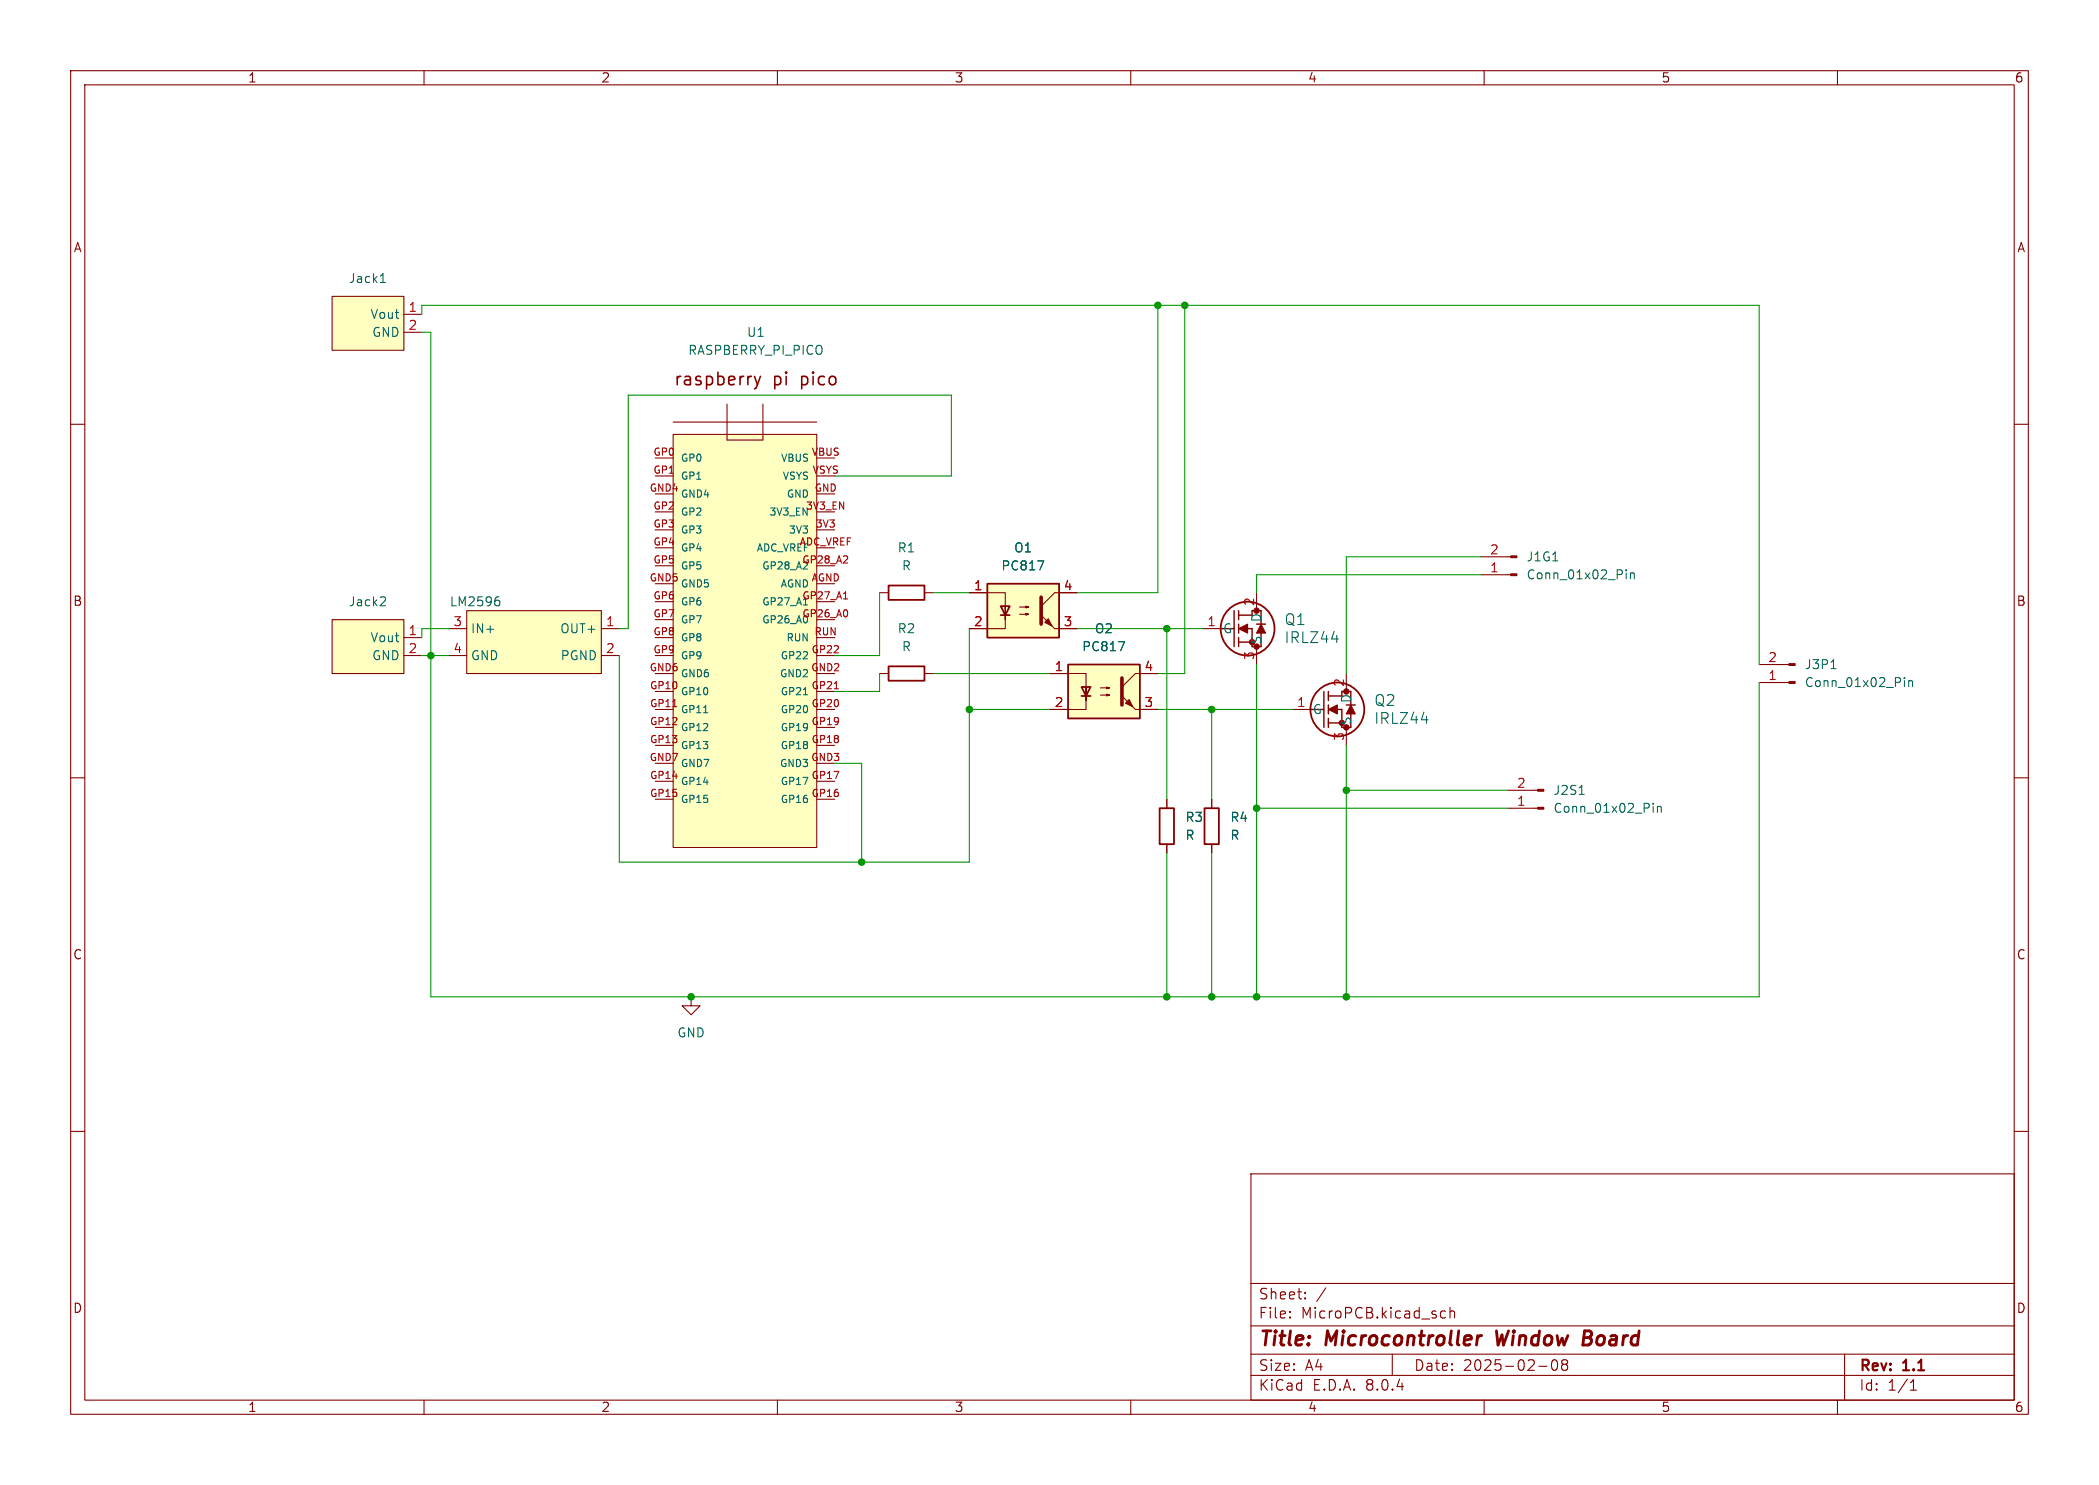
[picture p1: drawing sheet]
<svg xmlns="http://www.w3.org/2000/svg" width="297mm" height="210mm" viewBox="0 0 297 210" stroke-linecap="round" stroke-linejoin="round" font-family="sans-serif">
<g fill="none" stroke="#840000" stroke-width=".15">
<path d="M10 10h277v190h-277zM12 12h273v186h-273zM60 10v2M110 10v2M160 10v2M210 10v2M260 10v2M10 60h2M285 60h2M10 110h2M285 110h2M10 160h2"/>
<path d="M285 160h2M177 166h108v32h-108zM60 198v2M110 198v2M160 198v2M177 194.5h108M177 191.5h108M177 187.5h108M177 181.5h108M182.5 186.3h.1l-.1 .1M182.5 186.3v.1M182.5 185.5v.1"/>
<path d="M182.5 185.5h.1l-.1 .1M184.7 183.6v.1M184.7 183.6h-.1l.1 .1M184.7 182.8v.1M184.7 182.8h-.1l.1 .1M187.6 182.1l-1.3 2M197 191.5v3M203.9 186.3l.2 .1 .4-.1M204.5 185.5l-.4-.1-.2 .1M205.2 185.5a.37 .37 0 0 1 .6 .1v.8M205.2 184.9v1.5M210 198v2"/>
<path d="M217.7 193.2h1.2M219.7 192.4a.36 .36 0 0 1 .3-.1 .36 .36 0 0 1 .3 .3 .77 .77 0 0 1-.4 1.2 .91 .91 0 0 1-.2-1.4zM221.2 192.9h-.1a.31 .31 0 0 1-.1-.4 .31 .31 0 0 1 .2-.2l.5 .1a.31 .31 0 0 1 .1 .3 .31 .31 0 0 1-.3 .2M221.2 192.9l-.2 .3v.3l.2 .3 .5-.1 .1-.2-.1-.4-.2-.2M221.2 192.9h.3M260 198v2M261 191.5v6.5M270.3 196.6h.9M270.3 195.5l.4-.4v1.5"/>
</g>
<path d="M209.7 188.9l-.5 .2M211.7 188.2l.3 2 .5-1.4M224.1 189.2h.7M224.2 188.2h.7M224.8 189.2l.2 .1M224.9 190.1l-.2 .1h-.7M225 189.1l-.2 .1" fill="none" stroke="#840000" stroke-width=".4"/>
<path d="M66 86.4h19.1v8.9h-19.1z" fill="#ffffc2"/>
<path d="M63.5 88.9h2.5M63.5 92.7h2.5M66 86.4h19.1v8.9h-19.1zM85.1 88.9h2.5M85.1 92.7h2.5" fill="none" stroke="#840000" stroke-width=".15"/>
<path d="M70.4 84.4h.2M70.5 84.9l.2 .2v.3l-.2 .3" fill="none" stroke="#006464" stroke-width=".15"/>
<path d="M139.7 82.6h10.2v7.6h-10.2z" fill="#ffffc2"/>
<path d="M139.7 82.6h10.2v7.6h-10.2zM141.6 85.7h1.3l-.7 1.3zM141.6 87h1.3" fill="none" stroke="#840000" stroke-width=".25"/>
<path d="M137.2 83.8h5v3.8v-1.9M142.2 87v1.9h-5M144.3 86.9h1.2l-.3 .1v-.3l.3 .2M144.3 85.9h1.2l-.3 .1v-.3l.3 .2M149.2 88.9h3.2M152.4 83.8h-3.2l-1.9 1.9" fill="none" stroke="#840000" stroke-width=".15"/>
<g fill="#840000" stroke="#840000" stroke-width=".15">
<path d="M147.3 87l1.9 1.9z"/>
<path d="M147.8 88l.5-.5 .5 1z"/>
</g>
<path d="M147.3 84.5v3.8" fill="none" stroke="#840000" stroke-width=".51"/>
<path d="M146.8 79.3h.9l-.6 1.3" fill="none" stroke="#006464" stroke-width=".15"/>
<path d="M95.2 61.4h20.4v58.5h-20.4z" fill="#ffffc2"/>
<g fill="none" stroke="#840000" stroke-width=".15">
<path d="M95.2 59.7h20.4M102.9 57.2v5h5v-5M92.7 74.9h2.5M92.7 72.4h2.5M92.7 77.5h2.5M92.7 69.9h2.5M92.7 64.8h2.5M92.7 67.3h2.5M95.2 61.4h20.4v58.5h-20.4zM115.6 74.9h2.5M115.6 72.4h2.5M115.6 77.5h2.5"/>
<path d="M115.6 69.9h2.5M115.6 64.8h2.5M115.6 67.3h2.5M92.7 82.6h2.5M92.7 95.3h2.5M92.7 97.8h2.5M92.7 92.7h2.5M92.7 87.6h2.5M92.7 85.1h2.5M92.7 80h2.5M92.7 90.2h2.5M115.6 82.6h2.5"/>
<path d="M115.6 95.3h2.5M115.6 97.8h2.5M115.6 92.7h2.5M115.6 87.6h2.5M115.6 85.1h2.5M115.6 80h2.5M115.6 90.2h2.5M124.5 95.3h1.2M124.5 83.8h1.2M130.8 95.3h1.3M130.8 83.8h1.3M92.7 108h2.5"/>
<path d="M92.7 100.3h2.5M92.7 102.9h2.5M92.7 105.4h2.5M92.7 110.5h2.5M92.7 113h2.5M115.6 108h2.5M115.6 100.3h2.5M115.6 102.9h2.5M115.6 105.4h2.5M115.6 110.5h2.5M115.6 113h2.5"/>
</g>
<path d="M106.8 53.2l.4 1.2M107.2 54.4l-.2 .4-.2 .2M107.6 53.2l-.4 1.2" fill="none" stroke="#840000" stroke-width=".22"/>
<path d="M113.7 98.3h.6M113.7 85.6h.6M99.6 100.8h.5" fill="none" stroke="#006464" stroke-width=".15"/>
<path d="M95.2 99.9h.6M118 97.4h.6M119.4 84.7h.5" fill="none" stroke="#a90000" stroke-width=".15"/>
<path d="M125.7 94.2h5.1v2.1h-5.1zM125.7 82.8h5.1v2h-5.1z" fill="none" stroke="#840000" stroke-width=".25"/>
<path d="M47 41.9h10.1v7.6h-10.1z" fill="#ffffc2"/>
<path d="M47 41.9h10.1v7.6h-10.1zM57.1 44.5h2.6M57.1 47h2.6" fill="none" stroke="#840000" stroke-width=".15"/>
<path d="M53.8 39.9h.7M54.1 38.9l.1-.2v1.2" fill="none" stroke="#006464" stroke-width=".15"/>
<path d="M47 87.6h10.1v7.7h-10.1z" fill="#ffffc2"/>
<path d="M47 87.6h10.1v7.7h-10.1zM57.1 90.2h2.6M57.1 92.7h2.6M190.5 95.3v2.5M182.9 100.3h2.5M190.5 102.9v2.5" fill="none" stroke="#840000" stroke-width=".15"/>
<path d="M54.3 84.4l.2 .2v.3l-.7 .8h.7M201.1 101.8h1" fill="none" stroke="#006464" stroke-width=".15"/>
<path d="M187.3 97.8v5.1M188 97.8v1.3M188 99.7v1.3M188 98.4h1.9M188 101.6v1.3M188 102.2h1.9M189.2 100.3h.7v2.6" fill="none" stroke="#840000" stroke-width=".2"/>
<g fill="#840000" stroke="#840000" stroke-width=".15">
<path d="M188 100.3l1.2-.6v1.3z"/>
<path d="M191.1 99.7l.7 1.3h-1.3z"/>
</g>
<circle cx="189.2" cy="100.3" r="3.8" fill="none" stroke="#840000" stroke-width=".25"/>
<g fill="#840000" stroke="#840000" stroke-width=".14">
<circle cx="190.5" cy="102.9" r=".38"/>
<circle cx="190.5" cy="97.8" r=".38"/>
</g>
<path d="M151.1 94h10.2v7.6h-10.2z" fill="#ffffc2"/>
<g fill="none" stroke="#840000" stroke-width=".25">
<path d="M151.1 94h10.2v7.6h-10.2zM153 97.2h1.3l-.6 1.2zM153 98.4h1.3M164.1 114.3h2v5.1h-2zM170.4 114.3h2.1v5.1h-2.1z"/>
<circle cx="176.5" cy="88.9" r="3.8"/>
</g>
<g fill="none" stroke="#840000" stroke-width=".15">
<path d="M209.5 78.7h4.3M137.2 88.9h2.5M137.2 83.8h2.5M148.6 95.3h5.1v3.8v-1.9M149.9 88.9h2.5M149.9 83.8h2.5M153.7 98.4v1.9h-5.1M155.7 98.3h1.3l-.4 .1v-.2l.4 .1M155.7 97.3h1.3l-.4 .1v-.2l.4 .1M163.8 95.3h-3.1l-2 1.9M170.2 88.9h2.5M177.8 83.8v2.6"/>
<path d="M177.8 91.4v2.6M209.5 81.3h4.3M248.9 94h4.2M248.9 96.5h4.2M160.7 100.3h3.1M165.1 113v1.3M165.1 119.4v1.3M171.4 113v1.3M171.4 119.4v1.3M213.4 111.8h4.2M213.4 114.3h4.2M97.8 141v1.2h1.3l-1.3 1.3-1.3-1.3h1.3"/>
</g>
<g fill="#840000" stroke="#840000" stroke-width=".15">
<path d="M158.7 98.4l2 1.9z"/>
<path d="M159.3 99.4l.5-.5 .5 1z"/>
<path d="M175.3 88.9l1.2-.6v1.2z"/>
<path d="M178.4 88.3l.7 1.2h-1.3z"/>
<path d="M213.8 78.6h.8v.3h-.8z"/>
<path d="M213.8 81.2h.8v.2h-.8z"/>
<path d="M217.6 111.6h.8v.3h-.8z"/>
<path d="M217.6 114.2h.8v.2h-.8z"/>
<path d="M253.1 93.9h.9v.2h-.9z"/>
<path d="M253.1 96.4h.9v.2h-.9z"/>
</g>
<path d="M158.7 95.9v3.8" fill="none" stroke="#840000" stroke-width=".51"/>
<g fill="none" stroke="#006464" stroke-width=".15">
<path d="M146.8 79.3h.9l-.6 1.3M219.7 79.3h.7M158.3 90.7h.8l-.5 1.3M188.4 90.4h1M230.1 80.6v.1M230.1 81v.9M230.7 81v.9M230.7 81.1l.2-.1 .3 .1 .1 .8M259.1 94.6h.7M269.5 95.8v.2M269.5 96.3v.8M270.1 96.3v.8"/>
<path d="M270.1 96.4l.2-.1h.3v.8M223.4 112.3h.8M233.9 113.6v.1M233.9 114v.9M234.5 114v.9M234.5 114.2l.2-.2 .3 .1 .1 .8"/>
</g>
<path d="M174.6 86.4v5M175.3 86.4v1.2M175.3 88.3v1.2M175.3 90.2v1.2M175.3 90.8h1.9M175.3 87h1.9M176.5 88.9h.7v2.5" fill="none" stroke="#840000" stroke-width=".2"/>
<g fill="#840000" stroke="#840000" stroke-width=".14">
<circle cx="177.8" cy="91.4" r=".38"/>
<circle cx="177.8" cy="86.4" r=".38"/>
</g>
<g fill="none" stroke="#009600" stroke-width=".15">
<path d="M59.7 44.5v-1.3h189.2v50.8M59.7 47h1.3v94h187.9v-44.5M163.8 43.2v40.6h-11.4M167.6 43.2v52.1h-3.8M118.1 67.3h16.5v-11.4h-45.7v33h-1.3M209.5 78.7h-19v16.6M59.7 92.7h3.8M63.5 88.9h-3.8v1.3M124.5 83.8v8.9h-6.4M124.5 95.3v2.5h-6.4M132.1 83.8h5.1M132.1 95.3h16.5"/>
<path d="M137.2 88.9v33h-49.6v-29.2M152.4 88.9h17.8M165.1 88.9v24.1M177.8 94v47M209.5 81.3h-31.7v2.5M118.1 108h3.8v13.9M137.2 100.3h11.4M163.8 100.3h19.1M171.4 100.3v12.7M177.8 114.3h35.6M190.5 105.4v35.6M190.5 111.8h22.9"/>
<path d="M165.1 120.7v20.3M171.4 120.7v20.3"/>
</g>
<g fill="#009600" stroke="#009600" stroke-width=".15">
<circle cx="61" cy="92.7" r=".46"/>
<circle cx="163.8" cy="43.2" r=".46"/>
<circle cx="167.6" cy="43.2" r=".46"/>
<circle cx="165.1" cy="88.9" r=".46"/>
<circle cx="190.5" cy="111.8" r=".46"/>
<circle cx="177.8" cy="141" r=".46"/>
<circle cx="190.5" cy="141" r=".46"/>
<circle cx="171.4" cy="100.3" r=".46"/>
<circle cx="177.8" cy="114.3" r=".46"/>
<circle cx="121.9" cy="121.9" r=".46"/>
<circle cx="165.1" cy="141" r=".46"/>
<circle cx="97.8" cy="141" r=".46"/>
<circle cx="137.2" cy="100.3" r=".46"/>
<circle cx="171.4" cy="141" r=".46"/>
</g>
<g font-size="2.8" fill="#840000">
<text x="178" y="190.9">Title:</text>
<text x="187.7" y="190.9">Microcontroller</text>
<text x="212.6" y="190.9">Window</text>
<text x="225.6" y="190.9">Board</text>
</g>
<g font-size="2.5" fill="#840000">
<text x="95.2" y="54.8">raspberry</text>
<text x="109.4" y="54.8">pi</text>
<text x="113.5" y="54.8">pico</text>
</g>
<g font-size="2.1" fill="#006464">
<text x="181.7" y="88.6">Q1</text>
<text x="181.7" y="91.2">IRLZ44</text>
<text x="194.4" y="100.1">Q2</text>
<text x="194.4" y="102.6">IRLZ44</text>
</g>
<g font-size="2.1" fill="#840000">
<text x="178" y="184">Sheet:</text>
<text x="178" y="186.7">File:</text>
<text x="184.1" y="186.7">MicroPCB.kicad_sch</text>
<text x="178" y="196.9">KiCad</text>
<text x="178" y="194.1">Size:</text>
<text x="184.7" y="194.1">A4</text>
<text x="185.7" y="196.9">E.D.A.</text>
<text x="193.3" y="196.9">8.0.4</text>
<text x="200" y="194.1">Date:</text>
<text x="207" y="194.1">2025-02-08</text>
<text x="263" y="194.3">Rev:</text>
<text x="263" y="196.9">Id:</text>
<text x="267.1" y="196.9">1/1</text>
<text x="269.4" y="194.3">1.1</text>
</g>
<g font-size="1.8" fill="#840000">
<text x="35" y="11.9">1</text>
<text x="85" y="11.9">2</text>
<text x="135" y="11.9">3</text>
<text x="185" y="11.9">4</text>
<text x="235" y="11.9">5</text>
<text x="285" y="11.9">6</text>
<text x="10.3" y="35.9">A</text>
<text x="285.3" y="35.9">A</text>
<text x="10.3" y="85.9">B</text>
<text x="285.3" y="85.9">B</text>
<text x="10.3" y="135.9">C</text>
<text x="285.3" y="135.9">C</text>
<text x="10.3" y="185.9">D</text>
<text x="285.3" y="185.9">D</text>
<text x="35" y="199.9">1</text>
<text x="85" y="199.9">2</text>
<text x="135" y="199.9">3</text>
<text x="185" y="199.9">4</text>
<text x="235" y="199.9">5</text>
<text x="285" y="199.9">6</text>
</g>
<g font-size="1.8" fill="#006464">
<text x="49.2" y="40.2">Jack1</text>
<text x="52.3" y="45.3">Vout</text>
<text x="52.6" y="47.9">GND</text>
<text x="105.6" y="47.9">U1</text>
<text x="97.3" y="50.4">RASPBERRY_PI_PICO</text>
<text x="126.9" y="78.3">R1</text>
<text x="127.5" y="80.9">R</text>
<text x="141.6" y="80.9">PC817</text>
<text x="143.4" y="78.3">O1</text>
<text x="215.9" y="82.1">Conn_01x02_Pin</text>
<text x="215.9" y="79.6">J1G1</text>
<text x="49.2" y="86">Jack2</text>
<text x="63.5" y="86">LM2596</text>
<text x="66.5" y="89.8">IN+</text>
<text x="79.2" y="89.8">OUT+</text>
<text x="126.9" y="89.8">R2</text>
<text x="154.8" y="89.8">O2</text>
<text x="173" y="89.8">G</text>
<text x="178.7" y="88.1" transform="rotate(-90 178.7 88.1)">D</text>
<text x="52.3" y="91">Vout</text>
<text x="52.6" y="93.6">GND</text>
<text x="66.5" y="93.6">GND</text>
<text x="79.2" y="93.6">PGND</text>
<text x="127.5" y="92.3">R</text>
<text x="153" y="92.3">PC817</text>
<text x="178.7" y="91.2" transform="rotate(-90 178.7 91.2)">S</text>
<text x="255.3" y="94.8">J3P1</text>
<text x="185.7" y="101.2">G</text>
<text x="191.4" y="99.5" transform="rotate(-90 191.4 99.5)">D</text>
<text x="255.3" y="97.4">Conn_01x02_Pin</text>
<text x="191.4" y="102.6" transform="rotate(-90 191.4 102.6)">S</text>
<text x="219.7" y="112.6">J2S1</text>
<text x="167.6" y="116.4">R3</text>
<text x="167.6" y="119">R</text>
<text x="174" y="116.4">R4</text>
<text x="174" y="119">R</text>
<text x="219.7" y="115.2">Conn_01x02_Pin</text>
<text x="95.8" y="146.9">GND</text>
</g>
<g font-size="1.8" fill="#a90000">
<text x="57.7" y="44.2">1</text>
<text x="57.7" y="46.7">2</text>
<text x="137.7" y="83.6">1</text>
<text x="150.4" y="83.6">4</text>
<text x="210.7" y="81">1</text>
<text x="210.7" y="78.5">2</text>
<text x="57.7" y="89.9">1</text>
<text x="64.1" y="88.6">3</text>
<text x="85.7" y="88.6">1</text>
<text x="137.7" y="88.6">2</text>
<text x="150.4" y="88.6">3</text>
<text x="170.7" y="88.6">1</text>
<text x="177.5" y="85.8" transform="rotate(-90 177.5 85.8)">2</text>
<text x="57.7" y="92.5">2</text>
<text x="64.1" y="92.5">4</text>
<text x="85.7" y="92.5">2</text>
<text x="149.2" y="95">1</text>
<text x="161.9" y="95">4</text>
<text x="177.5" y="93.4" transform="rotate(-90 177.5 93.4)">3</text>
<text x="250.1" y="93.7">2</text>
<text x="149.2" y="100.1">2</text>
<text x="161.9" y="100.1">3</text>
<text x="183.4" y="100.1">1</text>
<text x="190.2" y="97.2" transform="rotate(-90 190.2 97.2)">2</text>
<text x="250.1" y="96.3">1</text>
<text x="190.2" y="104.8" transform="rotate(-90 190.2 104.8)">3</text>
<text x="214.6" y="111.5">2</text>
<text x="214.6" y="114">1</text>
</g>
<g font-size="1.4" fill="#a90000">
<text x="92.4" y="64.5">GP0</text>
<text x="114.8" y="64.5">VBUS</text>
<text x="91.8" y="69.6">GND4</text>
<text x="92.4" y="67.1">GP1</text>
<text x="114.9" y="67.1">VSYS</text>
<text x="115.2" y="69.6">GND</text>
<text x="92.4" y="72.1">GP2</text>
<text x="92.4" y="74.7">GP3</text>
<text x="92.4" y="77.2">GP4</text>
<text x="108.7" y="73.1">3V3_EN</text>
<text x="113" y="77.2">ADC_VREF</text>
<text x="113.9" y="72.1">3V3_EN</text>
<text x="115.3" y="74.7">3V3</text>
<text x="91.8" y="82.3">GND5</text>
<text x="92.4" y="79.8">GP5</text>
<text x="106.9" y="78.2">ADC_VREF</text>
<text x="107.7" y="80.7">GP28_A2</text>
<text x="110.3" y="83.3">AGND</text>
<text x="113.4" y="79.8">GP28_A2</text>
<text x="114.7" y="82.3">AGND</text>
<text x="92.4" y="84.8">GP6</text>
<text x="92.4" y="87.4">GP7</text>
<text x="92.4" y="89.9">GP8</text>
<text x="107.7" y="88.4">GP26_A0</text>
<text x="113.4" y="87.4">GP26_A0</text>
<text x="113.4" y="84.8">GP27_A1</text>
<text x="115.1" y="89.9">RUN</text>
<text x="91.8" y="95">GND6</text>
<text x="92.4" y="92.5">GP9</text>
<text x="114.7" y="95">GND2</text>
<text x="114.7" y="92.5">GP22</text>
<text x="91.9" y="97.5">GP10</text>
<text x="91.9" y="100.1">GP11</text>
<text x="114.7" y="100.1">GP20</text>
<text x="114.7" y="97.5">GP21</text>
<text x="91.8" y="107.7">GND7</text>
<text x="91.9" y="102.6">GP12</text>
<text x="91.9" y="105.2">GP13</text>
<text x="114.7" y="107.7">GND3</text>
<text x="114.7" y="105.2">GP18</text>
<text x="114.7" y="102.6">GP19</text>
<text x="91.9" y="110.2">GP14</text>
<text x="91.9" y="112.8">GP15</text>
<text x="114.7" y="112.8">GP16</text>
<text x="114.7" y="110.2">GP17</text>
</g>
<g font-size="1.4" fill="#006464">
<text x="96.3" y="65.5">GP0</text>
<text x="110.4" y="65.5">VBUS</text>
<text x="96.3" y="70.6">GND4</text>
<text x="96.3" y="68">GP1</text>
<text x="110.6" y="68">VSYS</text>
<text x="111.2" y="70.6">GND</text>
<text x="96.3" y="73.1">GP2</text>
<text x="96.3" y="75.7">GP3</text>
<text x="111.5" y="75.7">3V3</text>
<text x="96.3" y="83.3">GND5</text>
<text x="96.3" y="78.2">GP4</text>
<text x="96.3" y="80.7">GP5</text>
<text x="96.3" y="85.8">GP6</text>
<text x="96.3" y="88.4">GP7</text>
<text x="107.7" y="85.8">GP27_A1</text>
<text x="96.3" y="96">GND6</text>
<text x="96.3" y="90.9">GP8</text>
<text x="96.3" y="93.4">GP9</text>
<text x="110.2" y="96">GND2</text>
<text x="110.3" y="93.4">GP22</text>
<text x="111.2" y="90.9">RUN</text>
<text x="96.3" y="98.5">GP10</text>
<text x="96.3" y="101.1">GP11</text>
<text x="110.3" y="101.1">GP20</text>
<text x="110.3" y="98.5">GP21</text>
<text x="96.3" y="103.6">GP12</text>
<text x="96.3" y="106.1">GP13</text>
<text x="110.3" y="106.1">GP18</text>
<text x="110.3" y="103.6">GP19</text>
<text x="96.3" y="108.7">GND7</text>
<text x="96.3" y="111.2">GP14</text>
<text x="96.3" y="113.8">GP15</text>
<text x="110.2" y="108.7">GND3</text>
<text x="110.3" y="113.8">GP16</text>
<text x="110.3" y="111.2">GP17</text>
</g>
</svg>
